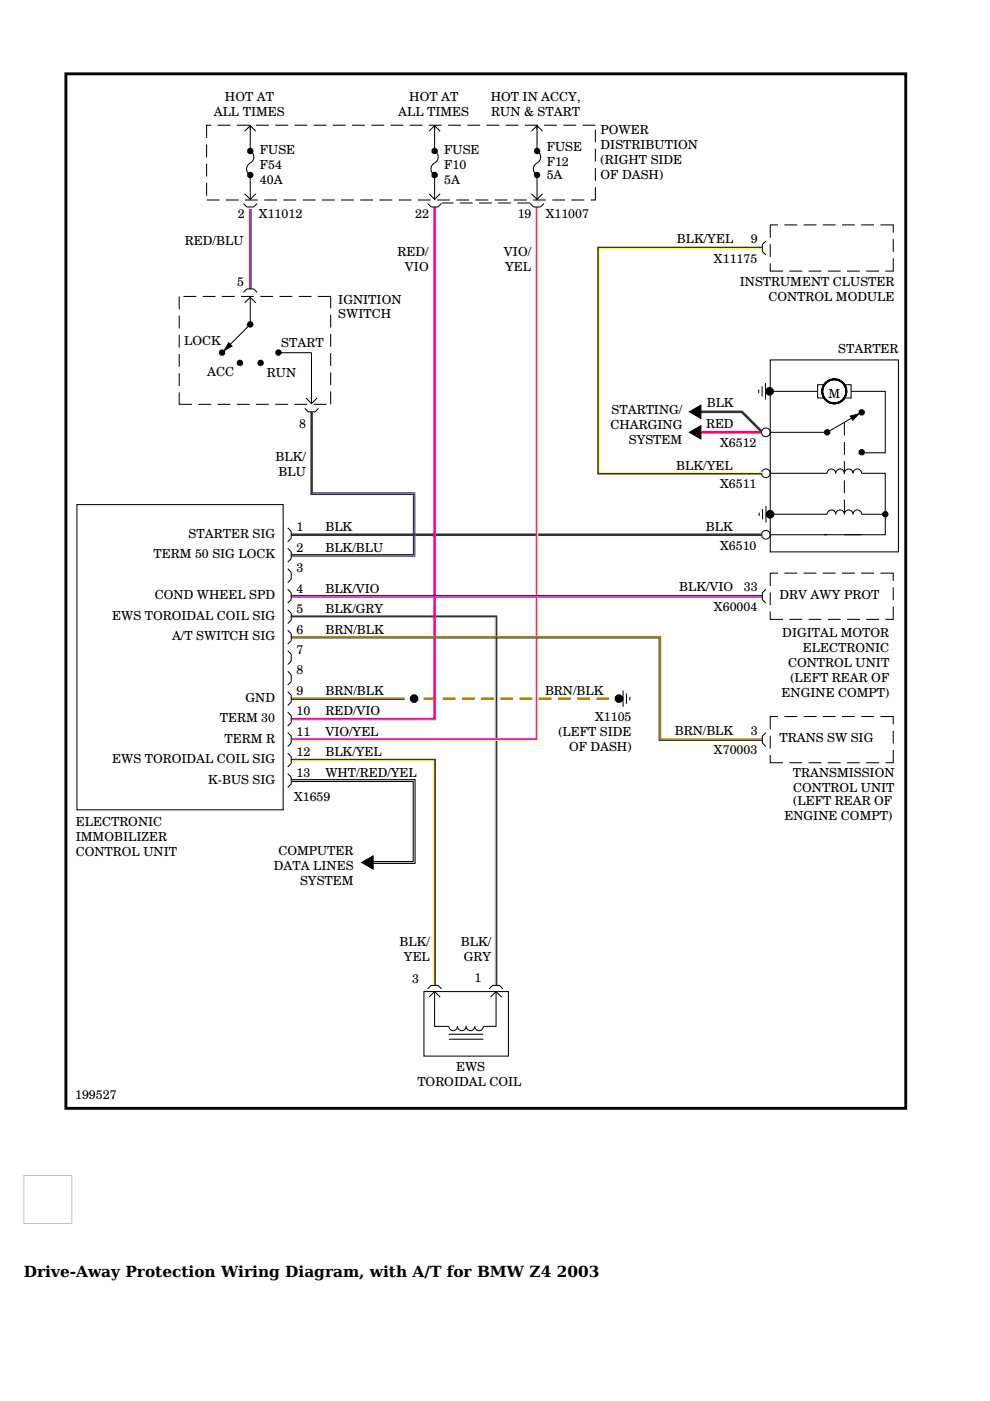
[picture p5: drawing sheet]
<svg xmlns="http://www.w3.org/2000/svg" width="210mm" height="297mm" viewBox="0 0 210 297" stroke-linecap="round" stroke-linejoin="round" font-family="sans-serif">
<path d="M14 15.7h178v219.3h-178z" fill="none" stroke="#000" stroke-width=".61" stroke-linecap="butt"/>
<g fill="none" stroke="#000" stroke-width=".22">
<path d="M43.8 30.6v2.7M43.8 34.7v2.7M43.8 38.8v2.7M44.8 26.5h-1v2.8M46.2 26.5h2.7M50.2 26.5h2.7M51.9 27.8l1.2-1.2 1.1 1.2M53.1 26.5v5.5a1.52 1.52 0 0 1 .7 1.5 1.52 1.52 0 0 1-1.1 1.3 1.44 1.44 0 0 0 .4 2.3v5.3M54.3 26.5h2.7M58.4 26.5h2.7M62.4 26.5h2.8M66.5 26.5h2.7"/>
<path d="M70.6 26.5h2.7M74.7 26.5h2.7M78.7 26.5h2.7M82.8 26.5h2.7M86.9 26.5h2.7M90.9 26.5h2.8M91 27.8l1.1-1.2 1.2 1.2M92.1 26.5v5.5a1.52 1.52 0 0 1 .8 1.5 1.52 1.52 0 0 1-1.1 1.3 1.44 1.44 0 0 0 .3 2.3v5.3M95 26.5h2.7M99.1 26.5h2.7M103.2 26.5h2.7M107.2 26.5h2.7"/>
<path d="M111.3 26.5h2.7M112.7 27.8l1.2-1.2 1.1 1.2M113.9 26.5v5.5a1.52 1.52 0 0 1 .7 1.5 1.52 1.52 0 0 1-1.1 1.3 1.44 1.44 0 0 0 .4 2.3v5.3M115.4 26.5h2.7M119.4 26.5h2.8M123.5 26.5h2.7M126.2 39.7v2.7h-1M126.2 27.5v2.7M126.2 31.5v2.8M126.2 35.6v2.7M43.8 42.4h2.7M47.9 42.4h2.7"/>
<path d="M51.6 43.2l.7 .7h1.5l.7-.7M51.9 41.1l1.2 1.2 1.1-1.2M51.9 42.4h2.8M56 42.4h2.7M60.1 42.4h2.7M64.2 42.4h2.7M68.2 42.4h2.7M72.3 42.4h2.7M76.4 42.4h2.7M80.4 42.4h2.8M84.5 42.4h2.7M88.6 42.4h2.7"/>
<path d="M90.7 43.2l.7 .7h1.5l.7-.7M91 41.1l1.1 1.2 1.2-1.2M92.7 42.4h2.7M96.7 42.4h2.8M100.8 42.4h2.7M104.9 42.4h2.7M109 42.4h2.7M112.4 43.2l.7 .7h1.5l.7-.7M112.7 41.1l1.2 1.2 1.1-1.2M113 42.4h2.7M117.1 42.4h2.7M121.2 42.4h2.7"/>
<path d="M162.4 51.1l-.8 .7v1.5l.8 .7M163.3 55.8v1.7h2.7M163.3 51.8v2.7M165 47.7h-1.7v2.7M166.3 47.7h2.7M167.4 57.5h2.7M170.4 47.7h2.7M171.4 57.5h2.8M174.5 47.7h2.7M175.5 57.5h2.7M178.5 47.7h2.7M179.6 57.5h2.7"/>
<path d="M182.6 47.7h2.7M183.7 57.5h2.7M186.7 47.7h2.7v1.6M189.4 54.8v2.7h-1.7M189.4 50.7v2.7M38 62.9v2.7M38 66.9v2.7M38 71v2.7M38 75.1v2.7M38 79.1v2.8M38.9 62.9h2.7M43 62.9h2.7"/>
<path d="M47 62.9h2.8M51.1 62.9h2.7M51.6 62l.7-.7h1.5l.7 .7M51.9 64.2l1.2-1.2 1.1 1.2M52.4 68.8l.1 .3M53.1 63v5.8l-4.8 4.7M55.2 62.9h2.7M59.1 74.8h6.9v10.8M59.3 62.9h2.7M63.3 62.9h2.7M67.4 62.9h2.7v2.5M70.1 66.7v2.7"/>
<path d="M70.1 70.8v2.7M70.1 74.9v2.7M70.1 78.9v2.8M163.3 76.3h27.2v40.7h-27.2zM38 83.2v2.5h2.7M42.1 85.7h2.7M46.1 85.7h2.8M50.2 85.7h2.7M54.3 85.7h2.7M58.4 85.7h2.7M62.4 85.7h2.7M64.6 86.6l.8 .7h1.4l.7-.7"/>
<path d="M64.9 84.4l1.1 1.2 1.2-1.2M66.5 85.7h2.7M70.1 83v2.7M160.9 82.6v.7M161.6 81.9v2.2M162.3 81.2v3.5M163.5 83h9.9M174.8 81.6h-1.4v2.8h1.4M179 81.6h1.4v2.8h-1.4M180.4 83h7.3v13h-5M180.5 88.7l-5.1 3h-12.1M16.3 107h43.7v64.7h-43.7z"/>
<path d="M61 111.9l.7 .7v1.5l-.7 .7M61 116.3l.7 .7v1.4l-.7 .8M161 108.7v.7M161.7 108v2.1M162.4 107.3v3.4M163.3 100.3h12.1a.91 .91 0 0 1 .9-.9 .91 .91 0 0 1 .9 .9 .91 .91 0 0 1 .9-.9 .91 .91 0 0 1 .9 .9 .91 .91 0 0 1 .9-.9 .91 .91 0 0 1 1 .9 .91 .91 0 0 1 .9-.9 .91 .91 0 0 1 .9 .9h5v13.1h-8.7M163.5 109h11.9a.91 .91 0 0 1 .9-.9 .91 .91 0 0 1 .9 .9 .91 .91 0 0 1 .9-.9 .91 .91 0 0 1 .9 .9 .91 .91 0 0 1 .9-.9 .91 .91 0 0 1 1 .9 .91 .91 0 0 1 .9-.9 .91 .91 0 0 1 .9 .9h5M182.7 113.4h-19.4M61 120.6l.7 .7v1.5l-.7 .7M61 124.9l.7 .8v1.4l-.7 .8M61 129.3l.7 .7v1.5l-.7 .7M61 133.6l.7 .8v1.4l-.7 .8"/>
<path d="M61 138l.7 .7v1.5l-.7 .7M162.4 124.9l-.8 .8v1.4l.8 .8M163.3 129.7v1.6h2.7M163.3 125.6v2.7M165 121.5h-1.7v2.7M166.3 121.5h2.7M167.4 131.3h2.7M170.4 121.5h2.7M171.4 131.3h2.8M174.5 121.5h2.7M175.5 131.3h2.7M178.5 121.5h2.7"/>
<path d="M179.6 131.3h2.7M182.6 121.5h2.7M183.7 131.3h2.7M186.7 121.5h2.7v1.7M189.4 128.6v2.7h-1.7M189.4 124.5v2.7M61 142.3l.7 .7v1.5l-.7 .7M61 146.7l.7 .7v1.5l-.7 .7M61 151l.7 .7v1.5l-.7 .7M61 155.3l.7 .8v1.4l-.7 .8M61 159.7l.7 .7v1.5l-.7 .7M132.1 146.4v3.5"/>
<path d="M132.8 147v2.2M133.5 147.8v.7M162.4 155.3l-.8 .8v1.4l.8 .8M163.3 156v2.7M165 151.9h-1.7v2.7M166.3 151.9h2.7M170.4 151.9h2.7M174.5 151.9h2.7M178.5 151.9h2.7M182.6 151.9h2.7M186.7 151.9h2.7v1.7M189.4 159v2.7h-1.7"/>
<path d="M189.4 154.9v2.7M61 164l.7 .8v1.4l-.7 .8M163.3 160.1v1.6h2.7M167.4 161.7h2.7M171.4 161.7h2.8M175.5 161.7h2.7M179.6 161.7h2.7M183.7 161.7h2.7M89.9 210.2h17.9v13.7h-17.9zM90.7 209.7l.7-.8h1.5l.7 .8M91 211.4l1.1-1.2 1.2 1.2M92.1 210.2v7.4h3.1"/>
<path d="M95.2 219.3h7.3M103.7 209.7l.7-.8h1.5l.7 .8M104 211.4l1.2-1.2 1.1 1.2M105.2 210.2v7.4h-2.7a.91 .91 0 0 1-.9 .9 .91 .91 0 0 1-.9-.9 .91 .91 0 0 1-1 .9 .91 .91 0 0 1-.9-.9 .91 .91 0 0 1-.9 .9 .91 .91 0 0 1-.9-.9 .91 .91 0 0 1-.9 .9 .91 .91 0 0 1-.9-.9M95.2 220.3h7.3"/>
</g>
<g fill="none" stroke="#000" stroke-width=".68" stroke-linecap="butt">
<circle cx="53.1" cy="37.1" r=".34"/>
<circle cx="53.1" cy="32" r=".34"/>
<circle cx="92.1" cy="37.1" r=".34"/>
<circle cx="92.1" cy="32" r=".34"/>
<circle cx="113.9" cy="37.1" r=".34"/>
<circle cx="113.9" cy="32" r=".34"/>
<circle cx="47.1" cy="74.8" r=".34"/>
<circle cx="50.9" cy="77" r=".34"/>
<circle cx="53.1" cy="68.8" r=".34"/>
<circle cx="55.2" cy="77" r=".34"/>
<circle cx="59" cy="74.8" r=".34"/>
<circle cx="175.4" cy="91.7" r=".34"/>
<circle cx="182.7" cy="87.4" r=".34"/>
<circle cx="182.7" cy="95.9" r=".34"/>
<circle cx="187.7" cy="109" r=".34"/>
</g>
<path d="M48.5 72.7l.7 .7-1.6 .9zM146.2 91.7l2.4-1.5v2.9zM146.2 87.3l2.4-1.4v2.8zM180.3 88.2l1.8-.4-1.3 1.3zM76.7 182.9l2.4-1.4v2.8z" fill="#000"/>
<g fill="none" stroke="#000" stroke-width=".21">
<path d="M93.7 43h2.4M97.5 43h2.7M101.6 43h2.7M105.6 43h2.8M109.7 43h2.7M48.5 72.7l.7 .7-1.6 .9zM146.2 91.7l2.4-1.5v2.9zM146.2 87.3l2.4-1.4v2.8zM179 89.6v2.7M179 93.7v2.7M179 97.8v2.7M180.3 88.2l1.8-.4-1.3 1.3z"/>
<path d="M179 101.8v2.8M179 105.9v2.7M61.7 165.3h26.3v17.8h-8.9M61.7 165.7h25.9v17h-8.5M76.7 182.9l2.4-1.4v2.8z"/>
<circle cx="162.4" cy="91.7" r=".92"/>
<circle cx="176.9" cy="83" r="2.66"/>
<circle cx="176.9" cy="83" r="2.64"/>
<circle cx="176.9" cy="83" r="2.62"/>
<circle cx="176.9" cy="83" r="2.59"/>
<circle cx="176.9" cy="83" r="2.57"/>
<circle cx="176.9" cy="83" r="2.55"/>
<circle cx="176.9" cy="83" r="2.53"/>
<circle cx="176.9" cy="83" r="2.51"/>
<circle cx="176.9" cy="83" r="2.48"/>
<circle cx="176.9" cy="83" r="2.46"/>
<circle cx="176.9" cy="83" r="2.44"/>
<circle cx="162.4" cy="113.4" r=".92"/>
<circle cx="162.4" cy="100.3" r=".92"/>
</g>
<g fill="none" stroke="#000" stroke-width=".91" stroke-linecap="butt">
<circle cx="163.2" cy="83" r=".46"/>
<circle cx="163.3" cy="109" r=".46"/>
<circle cx="87.8" cy="148.1" r=".46"/>
<circle cx="131.2" cy="148.1" r=".46"/>
</g>
<path d="M148.6 91.7h12.9" fill="none" stroke="#f00" stroke-width=".54"/>
<path d="M148.6 87.3h8.7l4.2 4.2M61.7 113.4h99.9" fill="none" stroke="#323232" stroke-width=".54"/>
<path d="M61.7 165.5h26.1v17.4h-8.7" fill="none" stroke="#d2d2d2" stroke-width=".27"/>
<path d="M53 44.3v17M92.1 43.9v108.5h-30.4" fill="none" stroke="#f00" stroke-width=".36"/>
<path d="M53.2 44.3v17M66.3 87.3v17.2h21.7v13.4h-26.3" fill="none" stroke="#00f" stroke-width=".21"/>
<path d="M161.6 52.5h-34.8v47.9h34.8M66 87.3v17.5h21.7v12.8h-26M61.7 130.7h43.6v78.2M61.7 126.3h99.9M61.7 161.1h30.5v47.8" fill="none" stroke="#323232" stroke-width=".36"/>
<path d="M61.7 130.9h43.3v78" fill="none" stroke="#afafaf" stroke-width=".21"/>
<path d="M114 43.9v113.1h-52.3M161.6 52.7h-34.5v47.5h34.5M61.7 161.3h30.3v47.6" fill="none" stroke="#ff0" stroke-width=".21"/>
<path d="M61.7 135h78.3v21.7h21.6M61.7 148h24.1" fill="none" stroke="#b28600" stroke-width=".36"/>
<path d="M61.7 135.3h78v21.7h21.9M61.7 148.3h24.1" fill="none" stroke="#323232" stroke-width=".21"/>
<path d="M89.8 148.1h2.7M93.9 148.1h2.7M97.9 148.1h2.8M102 148.1h2.7M106.1 148.1h2.7M110.2 148.1h2.7M114.2 148.1h2.7M118.3 148.1h2.7M122.4 148.1h2.7M126.4 148.1h2.8" fill="none" stroke="#b28600" stroke-width=".54"/>
<path d="M92.3 43.9v108.7h-30.6M61.7 126.6h99.9" fill="none" stroke="#f0f" stroke-width=".21"/>
<path d="M113.8 43.9v112.8h-52.1" fill="none" stroke="#f0f" stroke-width=".36"/>
<path d="M5.1 249.2h10.1v10.2h-10.1z" fill="none" stroke="#c0c0c0" stroke-width=".21"/>
<g font-size="3.3">
<text x="5.1" y="270.8">Drive-Away Protection Wiring Diagram, with A/T for BMW Z4</text>
<text x="118" y="270.8">2003</text>
</g>
<g font-size="2.6">
<text x="47.7" y="21.4">HOT AT</text>
<text x="86.8" y="21.4">HOT AT</text>
<text x="104.1" y="21.4">HOT IN ACCY,</text>
<text x="45.3" y="24.5">ALL TIMES</text>
<text x="84.4" y="24.5">ALL TIMES</text>
<text x="104.2" y="24.5">RUN &amp; START</text>
<text x="127.3" y="28.4">POWER</text>
<text x="55.1" y="32.6">FUSE</text>
<text x="55.1" y="35.8">F54</text>
<text x="94.2" y="32.6">FUSE</text>
<text x="94.2" y="35.8">F10</text>
<text x="115.9" y="35.3">F12</text>
<text x="115.9" y="32.1">FUSE</text>
<text x="127.3" y="31.6">DISTRIBUTION</text>
<text x="127.3" y="34.7">(RIGHT SIDE</text>
<text x="55.1" y="38.9">40A</text>
<text x="94.2" y="38.9">5A</text>
<text x="115.9" y="38">5A</text>
<text x="127.3" y="37.9">OF DASH)</text>
<text x="50.4" y="46.2">2</text>
<text x="54.9" y="46.2">X11012</text>
<text x="88.1" y="46.2">22</text>
<text x="109.8" y="46.2">19</text>
<text x="115.7" y="46.2">X11007</text>
<text x="39.2" y="51.9">RED/BLU</text>
<text x="143.5" y="51.6">BLK/YEL</text>
<text x="159.2" y="51.5">9</text>
<text x="84.3" y="54.2">RED/</text>
<text x="85.9" y="57.4">VIO</text>
<text x="106.8" y="54.2">VIO/</text>
<text x="107.1" y="57.4">YEL</text>
<text x="151.4" y="55.7">X11175</text>
<text x="50.3" y="60.6">5</text>
<text x="71.7" y="64.4">IGNITION</text>
<text x="156.9" y="60.6">INSTRUMENT CLUSTER</text>
<text x="162.9" y="63.7">CONTROL MODULE</text>
<text x="71.7" y="67.5">SWITCH</text>
<text x="39.1" y="73.1">LOCK</text>
<text x="59.6" y="73.7">START</text>
<text x="177.7" y="74.8">STARTER</text>
<text x="44" y="79.8">ACC</text>
<text x="56.6" y="80">RUN</text>
<text x="129.7" y="87.8">STARTING/</text>
<text x="149.8" y="86.4">BLK</text>
<text x="175.7" y="84.3">M</text>
<text x="63.5" y="90.8">8</text>
<text x="129.4" y="90.9">CHARGING</text>
<text x="133.3" y="94.1">SYSTEM</text>
<text x="149.7" y="90.7">RED</text>
<text x="152.7" y="94.8">X6512</text>
<text x="58.4" y="97.7">BLK/</text>
<text x="59" y="100.8">BLU</text>
<text x="143.4" y="99.6">BLK/YEL</text>
<text x="152.7" y="103.5">X6511</text>
<text x="62.9" y="112.6">1</text>
<text x="69" y="112.6">BLK</text>
<text x="149.6" y="112.6">BLK</text>
<text x="32.6" y="118.4">TERM 50 SIG LOCK</text>
<text x="40" y="114.1">STARTER SIG</text>
<text x="62.9" y="116.9">2</text>
<text x="69" y="116.9">BLK/BLU</text>
<text x="152.7" y="116.5">X6510</text>
<text x="62.9" y="121.3">3</text>
<text x="62.9" y="125.6">4</text>
<text x="69" y="125.6">BLK/VIO</text>
<text x="144" y="125.4">BLK/VIO</text>
<text x="157.7" y="125.3">33</text>
<text x="23.8" y="131.4">EWS TOROIDAL COIL SIG</text>
<text x="32.8" y="127.1">COND WHEEL SPD</text>
<text x="62.9" y="130">5</text>
<text x="69" y="130">BLK/GRY</text>
<text x="151.4" y="129.6">X60004</text>
<text x="165.3" y="127">DRV AWY PROT</text>
<text x="36.5" y="135.8">A/T SWITCH SIG</text>
<text x="62.9" y="134.3">6</text>
<text x="69" y="134.3">BRN/BLK</text>
<text x="165.9" y="135.1">DIGITAL MOTOR</text>
<text x="62.9" y="138.7">7</text>
<text x="62.9" y="143">8</text>
<text x="167.1" y="141.4">CONTROL UNIT</text>
<text x="170.2" y="138.2">ELECTRONIC</text>
<text x="52.1" y="148.8">GND</text>
<text x="62.9" y="147.3">9</text>
<text x="69" y="147.3">BRN/BLK</text>
<text x="115.6" y="147.3">BRN/BLK</text>
<text x="165.7" y="147.7">ENGINE COMPT)</text>
<text x="167.6" y="144.6">(LEFT REAR OF</text>
<text x="46.6" y="153.2">TERM 30</text>
<text x="62.9" y="151.7">10</text>
<text x="69" y="151.7">RED/VIO</text>
<text x="126.2" y="152.9">X1105</text>
<text x="143.1" y="155.8">BRN/BLK</text>
<text x="159.2" y="155.7">3</text>
<text x="23.8" y="161.8">EWS TOROIDAL COIL SIG</text>
<text x="47.6" y="157.5">TERM R</text>
<text x="62.9" y="156">11</text>
<text x="62.9" y="160.4">12</text>
<text x="69" y="156">VIO/YEL</text>
<text x="69" y="160.4">BLK/YEL</text>
<text x="118.4" y="156.1">(LEFT SIDE</text>
<text x="120.6" y="159.3">OF DASH)</text>
<text x="151.4" y="160">X70003</text>
<text x="165.3" y="157.4">TRANS SW SIG</text>
<text x="44.1" y="166.2">K-BUS SIG</text>
<text x="62.9" y="164.7">13</text>
<text x="69" y="164.7">WHT/RED/YEL</text>
<text x="168.1" y="164.8">TRANSMISSION</text>
<text x="168.2" y="168">CONTROL UNIT</text>
<text x="62.3" y="169.8">X1659</text>
<text x="166.3" y="173.8">ENGINE COMPT)</text>
<text x="168.2" y="170.6">(LEFT REAR OF</text>
<text x="16.1" y="178.4">IMMOBILIZER</text>
<text x="16.1" y="175.2">ELECTRONIC</text>
<text x="16.1" y="181.5">CONTROL UNIT</text>
<text x="58.1" y="184.4">DATA LINES</text>
<text x="59" y="181.2">COMPUTER</text>
<text x="63.6" y="187.5">SYSTEM</text>
<text x="84.7" y="200.5">BLK/</text>
<text x="85.6" y="203.7">YEL</text>
<text x="97.7" y="200.5">BLK/</text>
<text x="98.4" y="203.7">GRY</text>
<text x="87.4" y="208.3">3</text>
<text x="100.6" y="208.2">1</text>
<text x="96.7" y="227.1">EWS</text>
<text x="15.9" y="233">199527</text>
<text x="88.5" y="230.3">TOROIDAL COIL</text>
</g>
</svg>
